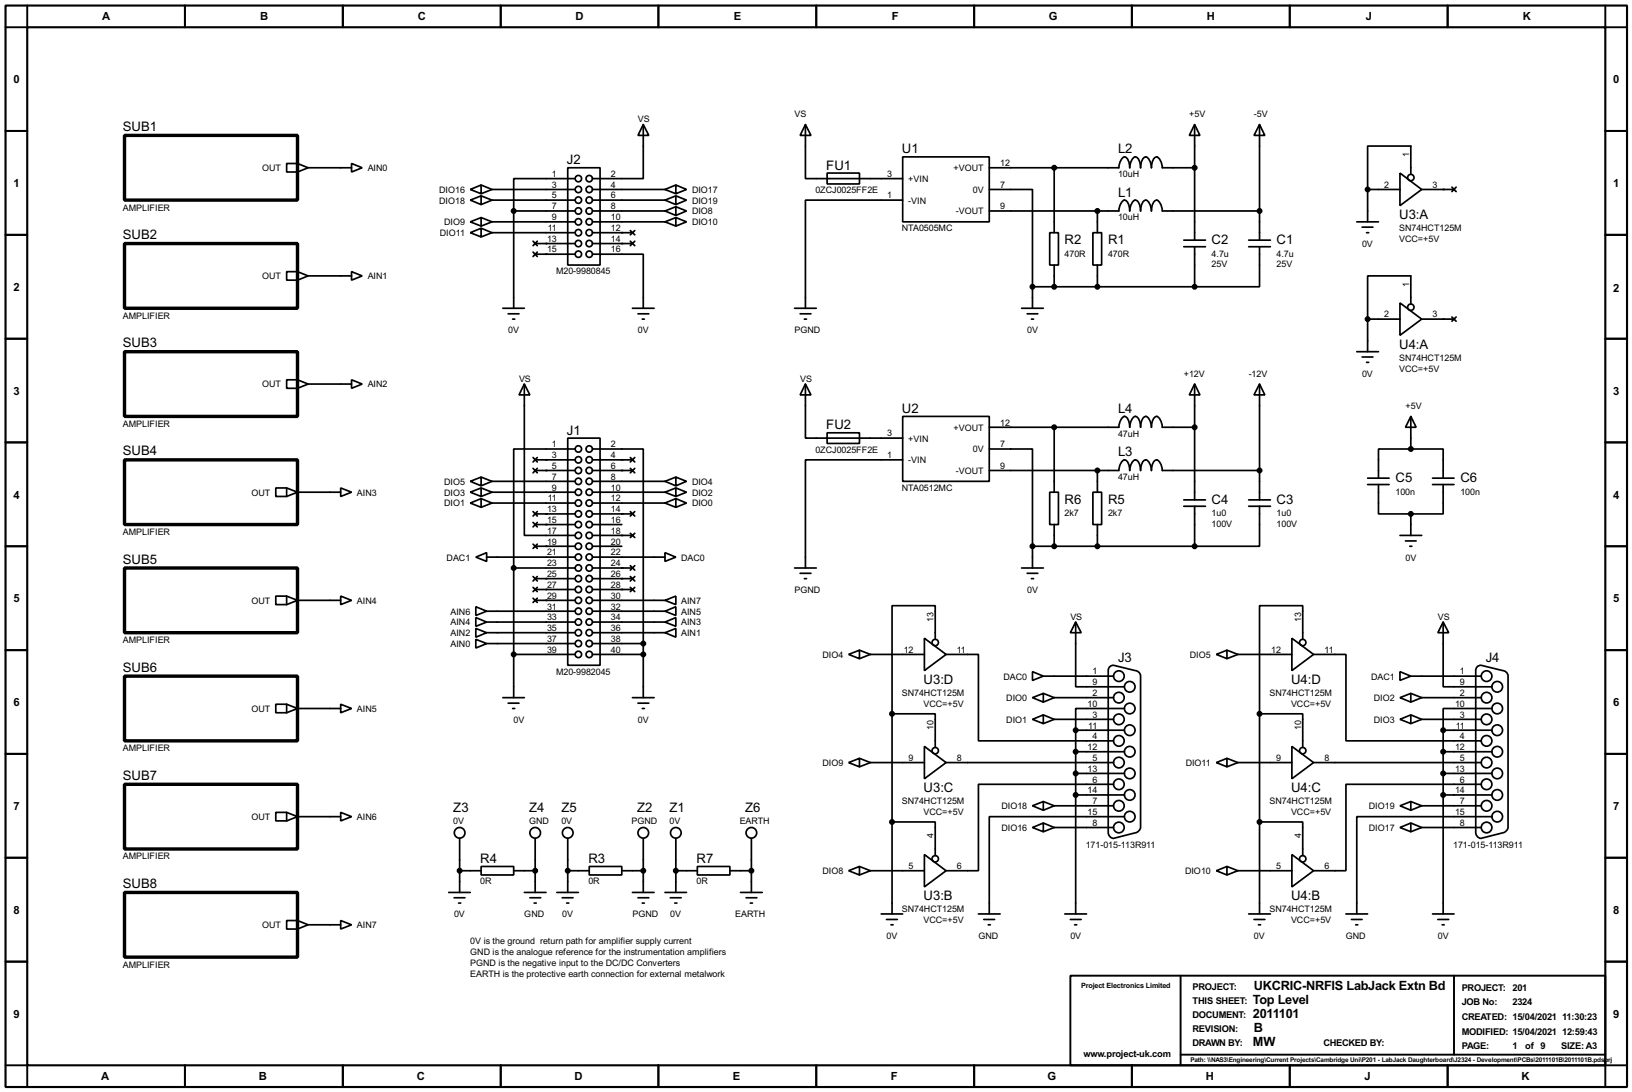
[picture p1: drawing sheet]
<svg xmlns="http://www.w3.org/2000/svg" width="383mm" height="256mm" viewBox="0 0 383 256" stroke-linecap="round" stroke-linejoin="round" font-family="sans-serif">
<path d="M1.3 1.3h381v254h-381zM6.4 6.4h370.8v243.8h-370.8z" fill="none" stroke="#000" stroke-width=".5"/>
<g fill="none" stroke="#000" stroke-width=".45">
<path d="M6.4 1.3v5.1h-5.1M43.5 1.3v5.1M80.6 1.3v5.1M117.7 1.3v5.1M154.7 1.3v5.1M191.8 1.3v5.1M228.9 1.3v5.1M266 1.3v5.1M303.1 1.3v5.1M340.2 1.3v5.1M377.2 1.3v5.1h5.1M1.3 30.8h5.1"/>
<path d="M377.2 30.8h5.1M1.3 55.2h5.1M377.2 55.2h5.1M1.3 79.6h5.1M377.2 79.6h5.1M1.3 103.9h5.1M377.2 103.9h5.1M1.3 128.3h5.1M377.2 128.3h5.1M1.3 152.7h5.1M377.2 152.7h5.1M1.3 177.1h5.1"/>
<path d="M377.2 177.1h5.1M1.3 201.5h5.1M377.2 201.5h5.1M1.3 225.9h5.1M251.5 229.2h125.7v21h-125.7zM277.4 229.2v21M341.7 229.2v18.5M377.2 225.9h5.1M1.3 250.2h5.1v5.1M43.5 250.2v5.1M80.6 250.2v5.1M117.7 250.2v5.1"/>
<path d="M154.7 250.2v5.1M191.8 250.2v5.1M228.9 250.2v5.1M266 250.2v5.1M277.4 247.7h99.8M303.1 250.2v5.1M340.2 250.2v5.1M382.3 250.2h-5.1v5.1"/>
</g>
<g fill="none" stroke="#000" stroke-width=".4">
<path d="M67.4 38.4h2.5l2.5 1-2.5 1h-2.5zM69.9 38.4v2M72.4 39.4h10.2M82.6 38.4l2.5 1-2.5 1zM133.4 39.4h7.6v22.9h-7.6zM151.2 29.3l1.3 2.5h-2.6zM151.2 29.3v12.7h-12M189.3 29.3l1.3 2.5h-2.6zM189.3 29.3v12.7h22.8M212.1 36.9h20.4v15.2h-20.4zM232.5 39.4h30.4a2.76 2.76 0 0 1 1.3-2.5 2.35 2.35 0 0 1 1.3 2.5 2.67 2.67 0 0 1 1.3-2.5 2.35 2.35 0 0 1 1.2 2.5v-.6a2.08 2.08 0 0 1 1.3-1.9 2.67 2.67 0 0 1 1.3 2.5v-.6a2.08 2.08 0 0 1 1.2-1.9 2.76 2.76 0 0 1 1.3 2.5h7.6M247.7 39.4v15.3"/>
<path d="M280.7 29.3l1.3 2.5h-2.5zM280.7 29.3v27.1M296 29.3l1.2 2.5h-2.5zM296 29.3v27.1M110.5 44.5l2.6-1v2zM110.5 47l2.6-1v2.1zM110.5 52.1l2.6-1v2zM110.5 54.7l2.6-1.1v2.1zM113.1 43.5l2.5 1M113.1 46l2.5 1M113.1 51.1l2.5 1M113.1 53.6l2.5 1.1"/>
<path d="M115.6 44.5h19.6M115.6 47h19.6M115.6 52.1h19.6M115.6 54.7h19.6M115.6 44.5l-2.5 1M115.6 47l-2.5 1.1M115.6 52.1l-2.5 1M115.6 54.7l-2.5 1M120.7 49.6h14.5M120.7 49.6v22.8M125.3 56.7l1 1M125.3 59.2l1 1.1"/>
<path d="M125.8 57.2h9.4M125.8 59.7h9.4M126.3 56.7l-1 1M126.3 59.2l-1 1.1M135.2 42h-14.5v7.6M139.2 59.7h12v12.7M139.2 49.6h17.1M139.2 44.5h17.1M139.2 47h17.1M139.2 52.1h17.1M139.2 54.7h9.4M139.2 57.2h9.4"/>
<path d="M148.1 54.2l1.1 1M148.1 56.7l1.1 1M149.2 54.2l-1.1 1M149.2 56.7l-1.1 1M156.3 49.6l2.5 1M156.3 47l2.5 1.1M156.3 44.5l2.5 1M156.3 52.1l2.5 1M158.8 48.6l2.5 1-2.5 1zM158.8 46l2.5 1-2.5 1.1zM158.8 43.5l2.5 1-2.5 1zM158.8 51.1l2.5 1-2.5 1z"/>
<path d="M158.8 48.6l-2.5 1M158.8 46l-2.5 1M158.8 43.5l-2.5 1M158.8 51.1l-2.5 1M194.4 40.7h7.6v2.5h-7.6zM212.1 47h-22.8v25.4M232.5 44.5h10.1v22.9M232.5 49.6h30.4a2.76 2.76 0 0 1 1.3-2.6 2.35 2.35 0 0 1 1.3 2.6 2.67 2.67 0 0 1 1.3-2.6 2.35 2.35 0 0 1 1.2 2.6v-.7a2.08 2.08 0 0 1 1.3-1.9 2.67 2.67 0 0 1 1.3 2.6v-.7a2.08 2.08 0 0 1 1.2-1.9 2.76 2.76 0 0 1 1.3 2.6h22.9M246.7 54.7h2v7.6h-2zM256.8 54.7h2.1v7.6h-2.1zM257.9 49.6v5.1M278.2 58h5.1"/>
<path d="M278.2 56.4h5.1M280.7 58v9.4M293.4 58h5.1M293.4 56.4h5.1M296 58v9.4h-15.3M318.8 52.1h5.1M320.1 53.4h2.5M321.1 54.7h.5M321.4 44.5h7.6M321.4 44.5v7.6M329 40.7l5.1 3.8-5.1 3.8zM331.5 40.9v-6.6h-10.1v10.2"/>
<path d="M334.1 44.5h7.6M341.2 44l1 1M342.2 44l-1 1M67.4 63.8h2.5l2.5 1-2.5 1h-2.5zM69.9 63.8v2M72.4 64.8h10.2M82.6 63.8l2.5 1-2.5 1zM118.2 72.4h5M119.4 73.7h2.6M120.5 75h.5M148.6 72.4h5.1M149.9 73.7h2.6"/>
<path d="M150.9 75h.5M186.7 72.4h5.1M188 73.7h2.6M189 75h.5M240.1 72.4h5.1M241.4 73.7h2.5M242.4 75h.5M242.6 67.4v5M242.6 67.4h38.1M247.7 62.3v5.1M257.9 62.3v5.1M321.4 75h7.6"/>
<path d="M321.4 75v7.6M329 71.2l5.1 3.8-5.1 3.8zM331.5 71.4v-6.6h-10.1v10.2M334.1 75h7.6M341.2 74.5l1 1M342.2 74.5l-1 1M67.4 89.2h2.5l2.5 1-2.5 1h-2.5zM69.9 89.2v2M72.4 90.2h10.2M82.6 89.2l2.5 1-2.5 1zM123.2 90.2l1.3 2.6h-2.5zM123.2 90.2v35.6h12"/>
<path d="M189.3 90.2l1.3 2.6h-2.6zM189.3 90.2v12.7h22.8M212.1 97.8h20.4v15.3h-20.4zM280.7 90.2l1.3 2.6h-2.5zM280.7 90.2v27.2M296 90.2l1.2 2.6h-2.5zM296 90.2v27.2M318.8 82.6h5.1M320.1 83.9h2.5M321.1 85.1h.5M331.5 97.8l1.3 2.6h-2.5zM331.5 97.8v7.7"/>
<path d="M64.8 114.6h2.6l2.5 1-2.5 1h-2.6zM67.4 114.6v2M69.9 115.6h10.2M80.1 114.6l2.5 1-2.5 1zM110.5 113.1l2.6-1v2zM110.5 115.6l2.6-1v2zM110.5 118.2l2.6-1.1v2.1zM113.1 112.1l2.5 1M113.1 114.6l2.5 1M113.1 117.1l2.5 1.1M115.6 115.6h19.6M115.6 113.1h19.6"/>
<path d="M115.6 118.2h19.6M115.6 113.1l-2.5 1M115.6 115.6l-2.5 1M115.6 118.2l-2.5 1M125.3 107.5l1 1M125.3 110l1 1.1M125.8 110.5h9.4M125.8 108h9.4M126.3 107.5l-1 1M126.3 110l-1 1.1M133.4 102.9h7.6v53.4h-7.6zM135.2 105.5h-14.5v27.9"/>
<path d="M139.2 105.5h12v45.7M139.2 115.6h17.1M139.2 110.5h9.4M139.2 113.1h17.1M139.2 118.2h17.1M139.2 108h9.4M148.1 107.5l1.1 1M148.1 110l1.1 1.1M149.2 107.5l-1.1 1M149.2 110l-1.1 1.1M156.3 118.2l2.5 1M156.3 115.6l2.5 1"/>
<path d="M156.3 113.1l2.5 1M158.8 117.1l2.5 1.1-2.5 1zM158.8 114.6l2.5 1-2.5 1zM158.8 112.1l2.5 1-2.5 1zM158.8 117.1l-2.5 1.1M158.8 114.6l-2.5 1M158.8 112.1l-2.5 1M194.4 101.7h7.6v2.5h-7.6zM212.1 108h-22.8v25.4M232.5 105.5h10.1v22.8M232.5 100.4h30.4a2.76 2.76 0 0 1 1.3-2.6 2.35 2.35 0 0 1 1.3 2.6 2.67 2.67 0 0 1 1.3-2.6 2.35 2.35 0 0 1 1.2 2.6v-.7a2.08 2.08 0 0 1 1.3-1.9 2.67 2.67 0 0 1 1.3 2.6v-.7a2.08 2.08 0 0 1 1.2-1.9 2.76 2.76 0 0 1 1.3 2.6h7.6M232.5 110.5h30.4a2.66 2.66 0 0 1 1.3-2.5 2.27 2.27 0 0 1 1.3 2.5 2.58 2.58 0 0 1 1.3-2.5 2.27 2.27 0 0 1 1.2 2.5v-.6a2.01 2.01 0 0 1 1.3-1.9 2.58 2.58 0 0 1 1.3 2.5v-.6a2.01 2.01 0 0 1 1.2-1.9 2.66 2.66 0 0 1 1.3 2.5h22.9"/>
<path d="M246.7 115.6h2v7.6h-2zM247.7 100.4v15.2M256.8 115.6h2.1v7.6h-2.1zM257.9 110.5v5.1M278.2 118.9h5.1M278.2 117.4h5.1M280.7 118.9v9.4M293.4 118.9h5.1M293.4 117.4h5.1M296 118.9v9.4h-15.3M321.4 112.3h5M321.4 113.8h5"/>
<path d="M323.9 113.8v6.9h7.6M331.5 105.5h-7.6v6.8M331.5 105.5h7.6v6.8M336.6 112.3h5.1M336.6 113.8h5.1M339.1 113.8v6.9h-7.6M111.8 130.9l2.6-1.1v2.1zM114.4 130.9h20.8M120.7 133.4v30.5M120.7 133.4h14.5M125.3 120.2l1 1M125.3 122.7l1 1.1"/>
<path d="M125.3 127.8l1 1M125.3 135.4l1 1.1M125.3 138l1 1M125.8 128.3h9.4M125.8 135.9h9.4M125.8 120.7h9.4M125.8 123.2h9.4M125.8 138.5h9.4M126.3 120.2l-1 1M126.3 122.7l-1 1.1M126.3 127.8l-1 1M126.3 135.4l-1 1.1"/>
<path d="M126.3 138l-1 1M139.2 128.3h6.9M139.2 130.9h17.1M139.2 133.4h9.4M139.2 135.9h9.4M139.2 120.7h9.4M139.2 123.2h6.9M139.2 125.8h9.4M139.2 138.5h9.4M148.1 120.2l1.1 1M148.1 125.3l1.1 1M148.1 132.9l1.1 1"/>
<path d="M148.1 135.4l1.1 1.1M148.1 138l1.1 1M149.2 120.2l-1.1 1M149.2 125.3l-1.1 1M149.2 132.9l-1.1 1M149.2 135.4l-1.1 1.1M149.2 138l-1.1 1M156.3 129.8l2.5 1.1-2.5 1zM186.7 133.4h5.1M188 134.7h2.6M189 135.9h.5M240.1 133.4h5.1"/>
<path d="M241.4 134.7h2.5M242.4 135.9h.5M242.6 128.3v5.1M242.6 128.3h38.1M247.7 123.2v5.1M257.9 123.2v5.1M329 125.8h5.1M330.3 127.1h2.5M331.3 128.3h.5M331.5 120.7v5.1M64.8 140h2.6l2.5 1-2.5 1h-2.6zM67.4 140v2"/>
<path d="M69.9 141h10.2M80.1 140l2.5 1-2.5 1zM111.8 150.2l2.6 1-2.6 1zM111.8 147.6l2.6 1-2.6 1.1zM111.8 145.1l2.6 1-2.6 1zM111.8 142.5l2.6 1.1-2.6 1zM114.4 143.6h20.8M114.4 146.1h20.8M114.4 148.6h20.8M114.4 151.2h20.8M120.7 153.7h14.5M125.3 140.5l1 1"/>
<path d="M125.8 141h9.4M126.3 140.5l-1 1M139.2 141h17.1M139.2 143.6h17.1M139.2 146.1h17.1M139.2 148.6h17.1M139.2 151.2h12M139.2 153.7h12M151.2 151.2v12.7M156.3 148.6l2.5-1v2.1zM156.3 146.1l2.5-1v2zM156.3 143.6l2.5-1.1v2.1z"/>
<path d="M156.3 141l2.5-1v2zM199.4 153.7l2.6-1v2zM202 152.7l2.5 1M204.5 153.7h12.7M204.5 153.7l-2.5 1M217.2 149.9l5.1 3.8-5.1 3.8zM219.8 150.2v-7.9h-10.2v25.4M222.3 153.7h7.6v20.3h31.8M242.6 157.8l2.6 1-2.6 1zM245.2 158.8h16.5M252.8 146.1l1.3 2.5h-2.6zM252.8 146.1v15.2h11.4"/>
<path d="M260.6 156.7l.6-.4h.5l5.1 1.2a1.35 1.35 0 0 1 1.2 1.3v35.6a1.59 1.59 0 0 1-1.2 1.2l-5.1 1.3a1.36 1.36 0 0 1-1.3-1.3v-38.1zM285.8 153.7l2.5-1v2zM288.3 152.7l2.6 1M290.9 153.7h12.7M290.9 153.7l-2.6 1M303.6 149.9l5.1 3.8-5.1 3.8zM306.1 150.2v-7.9h-10.1v25.4M308.7 153.7h7.6v20.3h31.7M329 157.8l2.5 1-2.5 1zM331.5 158.8h16.5M339.1 146.1l1.3 2.5h-2.5zM339.1 146.1v15.2h11.5"/>
<path d="M347 156.7l.6-.4h.4l5.1 1.2a1.35 1.35 0 0 1 1.3 1.3v35.6a1.59 1.59 0 0 1-1.3 1.2l-5.1 1.3a1.36 1.36 0 0 1-1.2-1.3v-38.1zM64.8 165.4h2.6l2.5 1-2.5 1h-2.6zM67.4 165.4v2M69.9 166.4h10.2M80.1 165.4l2.5 1-2.5 1zM118.2 163.9h5M119.4 165.2h2.6M120.5 166.4h.5M148.6 163.9h5.1M149.9 165.2h2.6M150.9 166.4h.5M199.4 179.1l2.6-1v2z"/>
<path d="M202 178.1l2.5 1M204.5 179.1h12.7M204.5 179.1l-2.5 1M209.6 167.7h10.2v7.9M209.6 167.7v47M217.2 175.3l5.1 3.8-5.1 3.8zM222.3 179.1h39.4M242.6 163.9l2.6-1v2zM242.6 169l2.6-1.1v2.1zM245.2 162.9l2.5 1M245.2 167.9l2.5 1.1M247.7 163.9h14"/>
<path d="M247.7 169h14M247.7 163.9l-2.5 1M247.7 169l-2.5 1M252.8 171.5h11.4M252.8 171.5v43.2M252.8 176.6h11.4M264.2 166.4h-11.4v5.1M285.8 179.1l2.5-1v2zM288.3 178.1l2.6 1M290.9 179.1h12.7M290.9 179.1l-2.6 1M296 167.7h10.1v7.9"/>
<path d="M296 167.7v47M303.6 175.3l5.1 3.8-5.1 3.8zM308.7 179.1h39.3M329 163.9l2.5-1v2zM329 169l2.5-1.1v2.1zM331.5 162.9l2.6 1M331.5 167.9l2.6 1.1M334.1 163.9h13.9M334.1 169h13.9M334.1 163.9l-2.6 1M334.1 169l-2.6 1M339.1 171.5h11.5"/>
<path d="M339.1 176.6h11.5M339.1 171.5v43.2M350.6 166.4h-11.5v5.1M64.8 190.8h2.6l2.5 1-2.5 1h-2.6zM67.4 190.8v2M69.9 191.8h10.2M80.1 190.8l2.5 1-2.5 1zM108 196.9v12.7M125.8 196.9v12.7M133.4 196.9v12.7M151.2 196.9v12.7M158.8 196.9v12.7"/>
<path d="M176.6 196.9v12.7M209.6 193.1h10.2v7.9M242.6 194.4l2.6-1.1v2.1zM242.6 189.3l2.6-1v2zM245.2 193.3l2.5 1.1M245.2 188.3l2.5 1M247.7 194.4h14M247.7 189.3h14M247.7 194.4l-2.5 1M247.7 189.3l-2.5 1M252.8 181.7h11.4M252.8 186.7h11.4"/>
<path d="M261.7 184.2h-31.8v20.3h-7.6M264.2 191.8h-31.7v22.9M296 193.1h10.1v7.9M329 194.4l2.5-1.1v2.1zM329 189.3l2.5-1v2zM331.5 193.3l2.6 1.1M331.5 188.3l2.6 1M334.1 194.4h13.9M334.1 189.3h13.9M334.1 194.4l-2.6 1M334.1 189.3l-2.6 1M339.1 181.7h11.5"/>
<path d="M339.1 186.7h11.5M348 184.2h-31.7v20.3h-7.6M350.6 191.8h-31.8v22.9M67.4 216.2h2.5l2.5 1-2.5 1h-2.5zM69.9 216.2v2M72.4 217.2h7.7M80.1 216.2l2.5 1-2.5 1zM105.5 209.6h5M106.7 210.9h2.6M107.8 212.1h.5M108 204.5h5.1M113.1 203.5h7.6v2h-7.6z"/>
<path d="M120.7 204.5h5.1M123.2 209.6h5.1M124.5 210.9h2.6M125.5 212.1h.5M130.9 209.6h5M132.1 210.9h2.6M133.2 212.1h.5M133.4 204.5h5.1M138.5 203.5h7.6v2h-7.6zM146.1 204.5h5.1M148.6 209.6h5.1M149.9 210.9h2.6"/>
<path d="M150.9 212.1h.5M156.3 209.6h5M157.5 210.9h2.6M158.6 212.1h.5M158.8 204.5h5.1M163.9 203.5h7.6v2h-7.6zM171.5 204.5h5.1M174 209.6h5.1M175.3 210.9h2.6M176.3 212.1h.5M199.4 204.5l2.6-1v2zM202 203.5l2.5 1"/>
<path d="M204.5 204.5h12.7M204.5 204.5l-2.5 1M207.1 214.7h5M208.3 216h2.6M209.4 217.2h.5M217.2 200.7l5.1 3.8-5.1 3.8zM229.9 214.7h5.1M231.2 216h2.5M232.2 217.2h.5M250.2 214.7h5.1M251.5 216h2.6M252.5 217.2h.5"/>
<path d="M285.8 204.5l2.5-1v2zM288.3 203.5l2.6 1M290.9 204.5h12.7M290.9 204.5l-2.6 1M293.4 214.7h5.1M294.7 216h2.5M295.7 217.2h.5M303.6 200.7l5.1 3.8-5.1 3.8zM316.3 214.7h5.1M317.6 216h2.5M318.6 217.2h.5M336.6 214.7h5.1"/>
<path d="M337.9 216h2.5M338.9 217.2h.5"/>
<circle cx="135.9" cy="57.2" r=".75"/>
<circle cx="135.9" cy="59.7" r=".75"/>
<circle cx="135.9" cy="54.7" r=".75"/>
<circle cx="135.9" cy="52.1" r=".75"/>
<circle cx="135.9" cy="49.6" r=".75"/>
<circle cx="135.9" cy="42" r=".75"/>
<circle cx="135.9" cy="44.5" r=".75"/>
<circle cx="135.9" cy="47" r=".75"/>
<circle cx="138.4" cy="54.7" r=".75"/>
<circle cx="138.4" cy="57.2" r=".75"/>
<circle cx="138.4" cy="59.7" r=".75"/>
<circle cx="138.4" cy="52.1" r=".75"/>
<circle cx="138.4" cy="49.6" r=".75"/>
<circle cx="138.4" cy="47" r=".75"/>
<circle cx="138.4" cy="42" r=".75"/>
<circle cx="138.4" cy="44.5" r=".75"/>
<circle cx="331.5" cy="41.7" r=".75"/>
<circle cx="331.5" cy="72.2" r=".75"/>
<circle cx="135.9" cy="115.6" r=".75"/>
<circle cx="135.9" cy="105.5" r=".75"/>
<circle cx="135.9" cy="113.1" r=".75"/>
<circle cx="135.9" cy="108" r=".75"/>
<circle cx="135.9" cy="110.5" r=".75"/>
<circle cx="135.9" cy="118.2" r=".75"/>
<circle cx="138.4" cy="118.2" r=".75"/>
<circle cx="138.4" cy="105.5" r=".75"/>
<circle cx="138.4" cy="115.6" r=".75"/>
<circle cx="138.4" cy="113.1" r=".75"/>
<circle cx="138.4" cy="108" r=".75"/>
<circle cx="138.4" cy="110.5" r=".75"/>
<circle cx="135.9" cy="135.9" r=".75"/>
<circle cx="135.9" cy="130.9" r=".75"/>
<circle cx="135.9" cy="133.4" r=".75"/>
<circle cx="135.9" cy="120.7" r=".75"/>
<circle cx="135.9" cy="128.3" r=".75"/>
<circle cx="135.9" cy="138.5" r=".75"/>
<circle cx="135.9" cy="123.2" r=".75"/>
<circle cx="135.9" cy="125.8" r=".75"/>
<circle cx="138.4" cy="128.3" r=".75"/>
<circle cx="138.4" cy="138.5" r=".75"/>
<circle cx="138.4" cy="123.2" r=".75"/>
<circle cx="138.4" cy="125.8" r=".75"/>
<circle cx="138.4" cy="133.4" r=".75"/>
<circle cx="138.4" cy="120.7" r=".75"/>
<circle cx="138.4" cy="130.9" r=".75"/>
<circle cx="138.4" cy="135.9" r=".75"/>
<circle cx="135.9" cy="141" r=".75"/>
<circle cx="135.9" cy="143.6" r=".75"/>
<circle cx="135.9" cy="146.1" r=".75"/>
<circle cx="135.9" cy="151.2" r=".75"/>
<circle cx="135.9" cy="148.6" r=".75"/>
<circle cx="135.9" cy="153.7" r=".75"/>
<circle cx="138.4" cy="141" r=".75"/>
<circle cx="138.4" cy="148.6" r=".75"/>
<circle cx="138.4" cy="143.6" r=".75"/>
<circle cx="138.4" cy="153.7" r=".75"/>
<circle cx="138.4" cy="146.1" r=".75"/>
<circle cx="138.4" cy="151.2" r=".75"/>
<circle cx="219.7" cy="150.9" r=".75"/>
<circle cx="262.9" cy="158.8" r="1.25"/>
<circle cx="306.1" cy="150.9" r=".75"/>
<circle cx="349.3" cy="158.8" r="1.25"/>
<circle cx="219.7" cy="176.3" r=".75"/>
<circle cx="262.9" cy="179.1" r="1.25"/>
<circle cx="262.9" cy="174" r="1.25"/>
<circle cx="262.9" cy="163.9" r="1.25"/>
<circle cx="262.9" cy="169" r="1.25"/>
<circle cx="265.4" cy="171.5" r="1.25"/>
<circle cx="265.4" cy="176.6" r="1.25"/>
<circle cx="265.4" cy="161.3" r="1.25"/>
<circle cx="265.4" cy="166.4" r="1.25"/>
<circle cx="306.1" cy="176.3" r=".75"/>
<circle cx="349.3" cy="163.9" r="1.25"/>
<circle cx="349.3" cy="179.1" r="1.25"/>
<circle cx="349.3" cy="174" r="1.25"/>
<circle cx="349.3" cy="169" r="1.25"/>
<circle cx="351.8" cy="166.4" r="1.25"/>
<circle cx="351.8" cy="171.5" r="1.25"/>
<circle cx="351.8" cy="176.6" r="1.25"/>
<circle cx="351.8" cy="161.3" r="1.25"/>
<circle cx="108" cy="195.6" r="1.25"/>
<circle cx="125.7" cy="195.6" r="1.25"/>
<circle cx="133.4" cy="195.6" r="1.25"/>
<circle cx="151.1" cy="195.6" r="1.25"/>
<circle cx="158.8" cy="195.6" r="1.25"/>
<circle cx="176.5" cy="195.6" r="1.25"/>
<circle cx="262.9" cy="194.4" r="1.25"/>
<circle cx="262.9" cy="184.2" r="1.25"/>
<circle cx="262.9" cy="189.3" r="1.25"/>
<circle cx="265.4" cy="186.7" r="1.25"/>
<circle cx="265.4" cy="191.8" r="1.25"/>
<circle cx="265.4" cy="181.7" r="1.25"/>
<circle cx="349.3" cy="184.2" r="1.25"/>
<circle cx="349.3" cy="194.4" r="1.25"/>
<circle cx="349.3" cy="189.3" r="1.25"/>
<circle cx="351.8" cy="191.8" r="1.25"/>
<circle cx="351.8" cy="181.7" r="1.25"/>
<circle cx="351.8" cy="186.7" r="1.25"/>
<circle cx="219.7" cy="201.7" r=".75"/>
<circle cx="306.1" cy="201.7" r=".75"/>
</g>
<g fill="#000">
<circle cx="128.3" cy="57.2" r=".2"/>
<circle cx="128.3" cy="59.7" r=".2"/>
<circle cx="146.1" cy="54.7" r=".2"/>
<circle cx="146.1" cy="57.2" r=".2"/>
<circle cx="339.1" cy="44.5" r=".2"/>
<circle cx="339.1" cy="75" r=".2"/>
<circle cx="128.3" cy="108" r=".2"/>
<circle cx="128.3" cy="110.5" r=".2"/>
<circle cx="146.1" cy="110.5" r=".2"/>
<circle cx="146.1" cy="108" r=".2"/>
<circle cx="128.3" cy="123.2" r=".2"/>
<circle cx="128.3" cy="135.9" r=".2"/>
<circle cx="128.3" cy="120.7" r=".2"/>
<circle cx="128.3" cy="128.3" r=".2"/>
<circle cx="128.3" cy="138.5" r=".2"/>
<circle cx="146.1" cy="120.7" r=".2"/>
<circle cx="146.1" cy="135.9" r=".2"/>
<circle cx="146.1" cy="133.4" r=".2"/>
<circle cx="146.1" cy="125.8" r=".2"/>
<circle cx="146.1" cy="138.5" r=".2"/>
<circle cx="128.3" cy="141" r=".2"/>
</g>
<path d="M29.3 31.8h40.6v15.2h-40.6zM29.3 57.2h40.6v15.2h-40.6zM29.3 82.6h40.6v15.2h-40.6zM29.3 108h40.6v15.2h-40.6zM29.3 133.4h40.6v15.2h-40.6zM29.3 158.8h40.6v15.2h-40.6zM29.3 184.2h40.6v15.2h-40.6zM29.3 209.6h40.6v15.2h-40.6z" fill="none" stroke="#000" stroke-width=".8"/>
<g fill="#000" stroke="#000" stroke-width=".4">
<circle cx="247.7" cy="39.4" r=".5"/>
<circle cx="280.7" cy="39.4" r=".5"/>
<circle cx="120.7" cy="49.6" r=".5"/>
<circle cx="257.8" cy="49.6" r=".5"/>
<circle cx="295.9" cy="49.6" r=".5"/>
<circle cx="321.3" cy="44.5" r=".5"/>
<circle cx="242.6" cy="67.4" r=".5"/>
<circle cx="247.7" cy="67.4" r=".5"/>
<circle cx="257.8" cy="67.4" r=".5"/>
<circle cx="280.7" cy="67.4" r=".5"/>
<circle cx="321.3" cy="75" r=".5"/>
<circle cx="247.7" cy="100.4" r=".5"/>
<circle cx="257.8" cy="110.5" r=".5"/>
<circle cx="280.7" cy="100.4" r=".5"/>
<circle cx="295.9" cy="110.5" r=".5"/>
<circle cx="331.5" cy="105.5" r=".5"/>
<circle cx="120.7" cy="133.4" r=".5"/>
<circle cx="242.6" cy="128.3" r=".5"/>
<circle cx="247.7" cy="128.3" r=".5"/>
<circle cx="257.8" cy="128.3" r=".5"/>
<circle cx="280.7" cy="128.3" r=".5"/>
<circle cx="331.5" cy="120.7" r=".5"/>
<circle cx="120.7" cy="153.7" r=".5"/>
<circle cx="151.1" cy="153.7" r=".5"/>
<circle cx="151.1" cy="151.2" r=".5"/>
<circle cx="209.6" cy="167.7" r=".5"/>
<circle cx="252.7" cy="176.6" r=".5"/>
<circle cx="252.7" cy="171.5" r=".5"/>
<circle cx="295.9" cy="167.7" r=".5"/>
<circle cx="339.1" cy="171.5" r=".5"/>
<circle cx="339.1" cy="176.6" r=".5"/>
<circle cx="209.6" cy="193.1" r=".5"/>
<circle cx="252.7" cy="181.7" r=".5"/>
<circle cx="252.7" cy="186.7" r=".5"/>
<circle cx="295.9" cy="193.1" r=".5"/>
<circle cx="339.1" cy="186.7" r=".5"/>
<circle cx="339.1" cy="181.7" r=".5"/>
<circle cx="108" cy="204.5" r=".5"/>
<circle cx="125.7" cy="204.5" r=".5"/>
<circle cx="133.4" cy="204.5" r=".5"/>
<circle cx="151.1" cy="204.5" r=".5"/>
<circle cx="158.8" cy="204.5" r=".5"/>
<circle cx="176.5" cy="204.5" r=".5"/>
</g>
<g font-size="3.5">
<text x="28.9" y="30.7">SUB1</text>
<text x="133.2" y="38.6">J2</text>
<text x="194.2" y="39.9">FU1</text>
<text x="211.9" y="36">U1</text>
<text x="262.7" y="36">L2</text>
<text x="262.7" y="46.2">L1</text>
<text x="328.8" y="51.4">U3:A</text>
<text x="28.9" y="56.1">SUB2</text>
<text x="250.2" y="57.4">R2</text>
<text x="260.4" y="57.4">R1</text>
<text x="284.7" y="57.4">C2</text>
<text x="300" y="57.4">C1</text>
<text x="28.9" y="81.5">SUB3</text>
<text x="328.8" y="81.8">U4:A</text>
<text x="194.2" y="100.9">FU2</text>
<text x="211.9" y="97">U2</text>
<text x="262.7" y="97">L4</text>
<text x="28.9" y="107">SUB4</text>
<text x="133.2" y="102.1">J1</text>
<text x="262.7" y="107.2">L3</text>
<text x="327.9" y="113.2">C5</text>
<text x="343.2" y="113.2">C6</text>
<text x="250.2" y="118.3">R6</text>
<text x="260.4" y="118.3">R5</text>
<text x="284.7" y="118.3">C4</text>
<text x="300" y="118.3">C3</text>
<text x="28.9" y="132.4">SUB5</text>
<text x="262.7" y="155.5">J3</text>
<text x="349.1" y="155.5">J4</text>
<text x="28.9" y="157.8">SUB6</text>
<text x="217" y="160.6">U3:D</text>
<text x="303.4" y="160.6">U4:D</text>
<text x="28.9" y="183.2">SUB7</text>
<text x="106.5" y="190.7">Z3</text>
<text x="124.3" y="190.7">Z4</text>
<text x="131.9" y="190.7">Z5</text>
<text x="149.7" y="190.7">Z2</text>
<text x="157.3" y="190.7">Z1</text>
<text x="175.1" y="190.7">Z6</text>
<text x="217" y="186">U3:C</text>
<text x="303.4" y="186">U4:C</text>
<text x="112.9" y="202.7">R4</text>
<text x="138.3" y="202.7">R3</text>
<text x="163.7" y="202.7">R7</text>
<text x="28.9" y="208.6">SUB8</text>
<text x="217" y="211.4">U3:B</text>
<text x="303.4" y="211.4">U4:B</text>
</g>
<g font-size="3.4">
<text x="294.7" y="232.6">UKCRIC-NRFIS LabJack Extn Bd</text>
<text x="294.4" y="235.9">Top Level</text>
<text x="294.4" y="239.2">2011101</text>
<text x="294.4" y="245.8">MW</text>
<text x="294.7" y="242.5">B</text>
</g>
<g font-size="3">
<text x="24" y="4.6">A</text>
<text x="61.1" y="4.6">B</text>
<text x="98.2" y="4.6">C</text>
<text x="135.3" y="4.6">D</text>
<text x="172.5" y="4.6">E</text>
<text x="209.5" y="4.6">F</text>
<text x="246.5" y="4.6">G</text>
<text x="283.6" y="4.6">H</text>
<text x="320.9" y="4.6">J</text>
<text x="357.8" y="4.6">K</text>
<text x="3.2" y="19.5">0</text>
<text x="379.1" y="19.5">0</text>
<text x="3.2" y="44">1</text>
<text x="379.1" y="44">1</text>
<text x="3.2" y="68.4">2</text>
<text x="379.1" y="68.6">2</text>
<text x="3.2" y="92.7">3</text>
<text x="379.1" y="92.7">3</text>
<text x="3.2" y="117.1">4</text>
<text x="379.1" y="117.1">4</text>
<text x="3.2" y="141.5">5</text>
<text x="379.1" y="141.5">5</text>
<text x="3.2" y="165.9">6</text>
<text x="379.1" y="165.9">6</text>
<text x="3.2" y="190.3">7</text>
<text x="379.1" y="190.3">7</text>
<text x="3.2" y="214.7">8</text>
<text x="379.1" y="214.7">8</text>
<text x="3.2" y="239.1">9</text>
<text x="379.1" y="239.1">9</text>
<text x="23.8" y="253.8">A</text>
<text x="60.9" y="253.8">B</text>
<text x="98" y="253.8">C</text>
<text x="135" y="253.8">D</text>
<text x="172.2" y="253.8">E</text>
<text x="209.3" y="253.8">F</text>
<text x="246.2" y="253.8">G</text>
<text x="283.4" y="253.8">H</text>
<text x="320.7" y="253.8">J</text>
<text x="357.5" y="253.8">K</text>
</g>
<g font-size="2.5">
<text x="280.2" y="232.5">PROJECT:</text>
<text x="343.5" y="232.8">PROJECT: 201</text>
<text x="280.2" y="235.8">THIS SHEET:</text>
<text x="280.2" y="239.1">DOCUMENT:</text>
<text x="343.5" y="239.6">CREATED: 15/04/2021</text>
<text x="343.5" y="236.1">JOB No:</text>
<text x="355.4" y="236">2324</text>
<text x="367.1" y="239.6">11:30:23</text>
<text x="280.2" y="245.7">DRAWN BY:</text>
<text x="280.2" y="242.4">REVISION:</text>
<text x="311" y="245.7">CHECKED BY:</text>
<text x="343.5" y="243.2">MODIFIED: 15/04/2021</text>
<text x="367.1" y="243.2">12:59:43</text>
<text x="254.6" y="248.3">www.project-uk.com</text>
<text x="343.5" y="246.5">PAGE:</text>
<text x="355.4" y="246.5">1</text>
<text x="358.4" y="246.5">of 9</text>
<text x="366.8" y="246.5">SIZE: A3</text>
</g>
<g font-size="2.4">
<text x="149.9" y="28.8">VS</text>
<text x="186.7" y="27.5">VS</text>
<text x="279.5" y="27.5">+5V</text>
<text x="294.7" y="27.5">-5V</text>
<text x="61.6" y="40.2">OUT</text>
<text x="86.4" y="40.2">AIN0</text>
<text x="129.7" y="41.6">1</text>
<text x="143.6" y="41.6">2</text>
<text x="208.5" y="41.6">3</text>
<text x="224.1" y="40.2">+VOUT</text>
<text x="235" y="39">12</text>
<text x="262.7" y="41.6">10uH</text>
<text x="331.1" y="36.9" transform="rotate(-90 331.1 36.9)">1</text>
<text x="103.2" y="45.3">DIO16</text>
<text x="103.2" y="47.8">DIO18</text>
<text x="129.7" y="44.1">3</text>
<text x="129.7" y="46.6">5</text>
<text x="143.6" y="44.1">4</text>
<text x="143.6" y="46.6">6</text>
<text x="162.6" y="47.8">DIO19</text>
<text x="162.6" y="45.3">DIO17</text>
<text x="191.6" y="45.4">0ZCJ0025FF2E</text>
<text x="208.5" y="46.6">1</text>
<text x="213.4" y="47.8">-VIN</text>
<text x="213.4" y="42.7">+VIN</text>
<text x="228.6" y="45.3">0V</text>
<text x="235" y="44.1">7</text>
<text x="325.3" y="44.1">2</text>
<text x="336.6" y="44.1">3</text>
<text x="28.9" y="49.4">AMPLIFIER</text>
<text x="104.4" y="52.9">DIO9</text>
<text x="129.7" y="49.2">7</text>
<text x="129.7" y="51.7">9</text>
<text x="143.6" y="49.2">8</text>
<text x="143.6" y="51.7">10</text>
<text x="162.6" y="50.4">DIO8</text>
<text x="162.6" y="52.9">DIO10</text>
<text x="224.6" y="50.4">-VOUT</text>
<text x="235" y="49.2">9</text>
<text x="262.7" y="51.8">10uH</text>
<text x="103.4" y="55.4">DIO11</text>
<text x="128.6" y="56.8">13</text>
<text x="128.6" y="59.3">15</text>
<text x="128.7" y="54.3">11</text>
<text x="143.6" y="54.3">12</text>
<text x="143.6" y="56.8">14</text>
<text x="143.6" y="59.3">16</text>
<text x="211.9" y="54.3">NTA0505MC</text>
<text x="320.1" y="58">0V</text>
<text x="328.8" y="54.3">SN74HCT125M</text>
<text x="328.8" y="56.8">VCC=+5V</text>
<text x="61.6" y="65.6">OUT</text>
<text x="86.4" y="65.6">AIN1</text>
<text x="130.7" y="64.5">M20-9980845</text>
<text x="250.2" y="60.3">470R</text>
<text x="260.4" y="60.3">470R</text>
<text x="284.7" y="60.3">4.7u</text>
<text x="284.7" y="62.8">25V</text>
<text x="300" y="60.3">4.7u</text>
<text x="300" y="62.8">25V</text>
<text x="331.1" y="67.4" transform="rotate(-90 331.1 67.4)">1</text>
<text x="28.9" y="74.8">AMPLIFIER</text>
<text x="325.3" y="74.6">2</text>
<text x="336.6" y="74.6">3</text>
<text x="119.4" y="78.3">0V</text>
<text x="149.9" y="78.3">0V</text>
<text x="186.7" y="78.3">PGND</text>
<text x="241.4" y="78.3">0V</text>
<text x="122" y="89.8">VS</text>
<text x="188" y="89.8">VS</text>
<text x="278.2" y="88.5">+12V</text>
<text x="293.4" y="88.5">-12V</text>
<text x="320.1" y="88.5">0V</text>
<text x="328.8" y="84.8">SN74HCT125M</text>
<text x="328.8" y="87.3">VCC=+5V</text>
<text x="61.6" y="91">OUT</text>
<text x="86.4" y="91">AIN2</text>
<text x="28.9" y="100.3">AMPLIFIER</text>
<text x="224.1" y="101.2">+VOUT</text>
<text x="235" y="100">12</text>
<text x="330.3" y="96.1">+5V</text>
<text x="129.7" y="105.1">1</text>
<text x="129.7" y="107.6">3</text>
<text x="143.6" y="105.1">2</text>
<text x="143.6" y="107.6">4</text>
<text x="191.6" y="106.4">0ZCJ0025FF2E</text>
<text x="208.5" y="107.6">1</text>
<text x="208.5" y="102.5">3</text>
<text x="213.4" y="103.7">+VIN</text>
<text x="228.6" y="106.3">0V</text>
<text x="235" y="105.1">7</text>
<text x="262.7" y="102.6">47uH</text>
<text x="104.4" y="113.9">DIO5</text>
<text x="129.7" y="110.1">5</text>
<text x="129.7" y="112.7">7</text>
<text x="143.6" y="110.1">6</text>
<text x="143.6" y="112.7">8</text>
<text x="162.6" y="113.9">DIO4</text>
<text x="213.4" y="108.8">-VIN</text>
<text x="224.6" y="111.3">-VOUT</text>
<text x="235" y="110.1">9</text>
<text x="262.7" y="112.7">47uH</text>
<text x="59.1" y="116.4">OUT</text>
<text x="83.9" y="116.4">AIN3</text>
<text x="104.4" y="116.4">DIO3</text>
<text x="104.4" y="119">DIO1</text>
<text x="128.7" y="117.8">11</text>
<text x="129.7" y="115.2">9</text>
<text x="143.6" y="115.2">10</text>
<text x="143.6" y="117.8">12</text>
<text x="162.6" y="119">DIO0</text>
<text x="162.6" y="116.4">DIO2</text>
<text x="211.9" y="115.3">NTA0512MC</text>
<text x="327.9" y="116.2">100n</text>
<text x="343.2" y="116.2">100n</text>
<text x="28.9" y="125.7">AMPLIFIER</text>
<text x="128.6" y="120.3">13</text>
<text x="128.6" y="122.8">15</text>
<text x="128.6" y="125.4">17</text>
<text x="143.6" y="120.3">14</text>
<text x="143.6" y="122.8">16</text>
<text x="143.6" y="125.4">18</text>
<text x="250.2" y="121.2">2k7</text>
<text x="260.4" y="121.2">2k7</text>
<text x="284.7" y="121.2">1u0</text>
<text x="284.7" y="123.8">100V</text>
<text x="300" y="121.2">1u0</text>
<text x="300" y="123.8">100V</text>
<text x="105" y="131.7">DAC1</text>
<text x="128.6" y="127.9">19</text>
<text x="128.6" y="130.5">21</text>
<text x="143.6" y="127.9">20</text>
<text x="143.6" y="130.5">22</text>
<text x="160.1" y="131.7">DAC0</text>
<text x="330.3" y="131.7">0V</text>
<text x="128.6" y="133">23</text>
<text x="128.6" y="135.5">25</text>
<text x="143.6" y="133">24</text>
<text x="143.6" y="135.5">26</text>
<text x="59.1" y="141.8">OUT</text>
<text x="83.9" y="141.8">AIN4</text>
<text x="128.6" y="138.1">27</text>
<text x="128.6" y="140.6">29</text>
<text x="128.6" y="143.2">31</text>
<text x="143.6" y="138.1">28</text>
<text x="143.6" y="140.6">30</text>
<text x="143.6" y="143.2">32</text>
<text x="160.1" y="141.8">AIN7</text>
<text x="186.7" y="139.3">PGND</text>
<text x="241.4" y="139.3">0V</text>
<text x="105.9" y="149.4">AIN2</text>
<text x="105.9" y="146.9">AIN4</text>
<text x="105.9" y="144.4">AIN6</text>
<text x="128.6" y="145.7">33</text>
<text x="128.6" y="148.2">35</text>
<text x="143.6" y="145.7">34</text>
<text x="143.6" y="148.2">36</text>
<text x="160.1" y="149.4">AIN1</text>
<text x="160.1" y="146.9">AIN3</text>
<text x="160.1" y="144.4">AIN5</text>
<text x="219.4" y="146.1" transform="rotate(-90 219.4 146.1)">13</text>
<text x="251.5" y="145.6">VS</text>
<text x="305.7" y="146.1" transform="rotate(-90 305.7 146.1)">13</text>
<text x="337.9" y="145.6">VS</text>
<text x="28.9" y="151.1">AMPLIFIER</text>
<text x="105.9" y="152">AIN0</text>
<text x="128.6" y="150.8">37</text>
<text x="128.6" y="153.3">39</text>
<text x="143.6" y="150.8">38</text>
<text x="143.6" y="153.3">40</text>
<text x="193.3" y="154.5">DIO4</text>
<text x="212.4" y="153.3">12</text>
<text x="224.8" y="153.3">11</text>
<text x="279.6" y="154.5">DIO5</text>
<text x="298.7" y="153.3">12</text>
<text x="311.2" y="153.3">11</text>
<text x="130.7" y="158.5">M20-9982045</text>
<text x="235.8" y="159.6">DAC0</text>
<text x="256.7" y="158.4">1</text>
<text x="256.7" y="160.9">9</text>
<text x="322.2" y="159.6">DAC1</text>
<text x="343.1" y="158.4">1</text>
<text x="343.1" y="160.9">9</text>
<text x="59.1" y="167.2">OUT</text>
<text x="83.9" y="167.2">AIN5</text>
<text x="211.9" y="163.5">SN74HCT125M</text>
<text x="217" y="166.1">VCC=+5V</text>
<text x="236.5" y="164.7">DIO0</text>
<text x="255.6" y="166">10</text>
<text x="256.7" y="163.5">2</text>
<text x="298.3" y="163.5">SN74HCT125M</text>
<text x="303.4" y="166.1">VCC=+5V</text>
<text x="322.8" y="164.7">DIO2</text>
<text x="341.9" y="166">10</text>
<text x="343.1" y="163.5">2</text>
<text x="120.7" y="169.8">0V</text>
<text x="149.9" y="169.8">0V</text>
<text x="219.4" y="171.5" transform="rotate(-90 219.4 171.5)">10</text>
<text x="236.5" y="169.8">DIO1</text>
<text x="255.7" y="171.1">11</text>
<text x="256.7" y="168.6">3</text>
<text x="256.7" y="173.6">4</text>
<text x="305.7" y="171.5" transform="rotate(-90 305.7 171.5)">10</text>
<text x="322.8" y="169.8">DIO3</text>
<text x="342.1" y="171.1">11</text>
<text x="343.1" y="168.6">3</text>
<text x="343.1" y="173.6">4</text>
<text x="28.9" y="176.5">AMPLIFIER</text>
<text x="193.3" y="179.9">DIO9</text>
<text x="213.5" y="178.7">9</text>
<text x="224.8" y="178.7">8</text>
<text x="255.6" y="176.2">12</text>
<text x="256.7" y="178.7">5</text>
<text x="278.6" y="179.9">DIO11</text>
<text x="299.9" y="178.7">9</text>
<text x="311.2" y="178.7">8</text>
<text x="341.9" y="176.2">12</text>
<text x="343.1" y="178.7">5</text>
<text x="255.6" y="181.3">13</text>
<text x="256.7" y="183.8">6</text>
<text x="341.9" y="181.3">13</text>
<text x="343.1" y="183.8">6</text>
<text x="211.9" y="188.9">SN74HCT125M</text>
<text x="217" y="191.5">VCC=+5V</text>
<text x="235.3" y="190.1">DIO18</text>
<text x="255.6" y="186.3">14</text>
<text x="255.6" y="191.4">15</text>
<text x="256.7" y="188.9">7</text>
<text x="298.3" y="188.9">SN74HCT125M</text>
<text x="303.4" y="191.5">VCC=+5V</text>
<text x="321.7" y="190.1">DIO19</text>
<text x="341.9" y="186.3">14</text>
<text x="341.9" y="191.4">15</text>
<text x="343.1" y="188.9">7</text>
<text x="59.1" y="192.6">OUT</text>
<text x="83.9" y="192.6">AIN6</text>
<text x="106.5" y="193.6">0V</text>
<text x="124.3" y="193.6">GND</text>
<text x="131.9" y="193.6">0V</text>
<text x="148.4" y="193.6">PGND</text>
<text x="157.3" y="193.6">0V</text>
<text x="173.8" y="193.6">EARTH</text>
<text x="219.4" y="196.9" transform="rotate(-90 219.4 196.9)">4</text>
<text x="235.3" y="195.2">DIO16</text>
<text x="256.7" y="194">8</text>
<text x="305.7" y="196.9" transform="rotate(-90 305.7 196.9)">4</text>
<text x="321.7" y="195.2">DIO17</text>
<text x="343.1" y="194">8</text>
<text x="28.9" y="201.9">AMPLIFIER</text>
<text x="255.1" y="199.1">171-015-113R911</text>
<text x="341.5" y="199.1">171-015-113R911</text>
<text x="112.9" y="207.7">0R</text>
<text x="138.3" y="207.7">0R</text>
<text x="163.7" y="207.7">0R</text>
<text x="193.3" y="205.3">DIO8</text>
<text x="213.5" y="204.1">5</text>
<text x="224.8" y="204.1">6</text>
<text x="278.5" y="205.3">DIO10</text>
<text x="299.9" y="204.1">5</text>
<text x="311.2" y="204.1">6</text>
<text x="106.7" y="215.5">0V</text>
<text x="123.2" y="215.5">GND</text>
<text x="132.1" y="215.5">0V</text>
<text x="148.6" y="215.5">PGND</text>
<text x="157.5" y="215.5">0V</text>
<text x="172.8" y="215.5">EARTH</text>
<text x="211.9" y="214.3">SN74HCT125M</text>
<text x="298.3" y="214.3">SN74HCT125M</text>
<text x="61.6" y="218">OUT</text>
<text x="83.9" y="218">AIN7</text>
<text x="110.5" y="221.8">0V is the ground return path for amplifier supply current</text>
<text x="208.3" y="220.6">0V</text>
<text x="217" y="216.9">VCC=+5V</text>
<text x="229.9" y="220.6">GND</text>
<text x="251.5" y="220.6">0V</text>
<text x="294.7" y="220.6">0V</text>
<text x="303.4" y="216.9">VCC=+5V</text>
<text x="316.3" y="220.6">GND</text>
<text x="337.9" y="220.6">0V</text>
<text x="28.9" y="227.3">AMPLIFIER</text>
<text x="110.5" y="226.8">PGND is the negative input to the DC/DC Converters</text>
<text x="110.5" y="224.3">GND is the analogue reference for the instrumentation amplifiers</text>
<text x="110.5" y="229.4">EARTH is the protective earth connection for external metalwork</text>
</g>
<text font-size="1.9" x="254.1" y="232.2">Project Electronics Limited</text>
<text font-size="1.7" x="279.7" y="249.4">Path: \\NAS3\Engineering\Current Projects\Cambridge Uni\P201 - LabJack Daughterboard\J2324 - Development\PCBs\2011101B\2011101B.pdsprj</text>
</svg>
